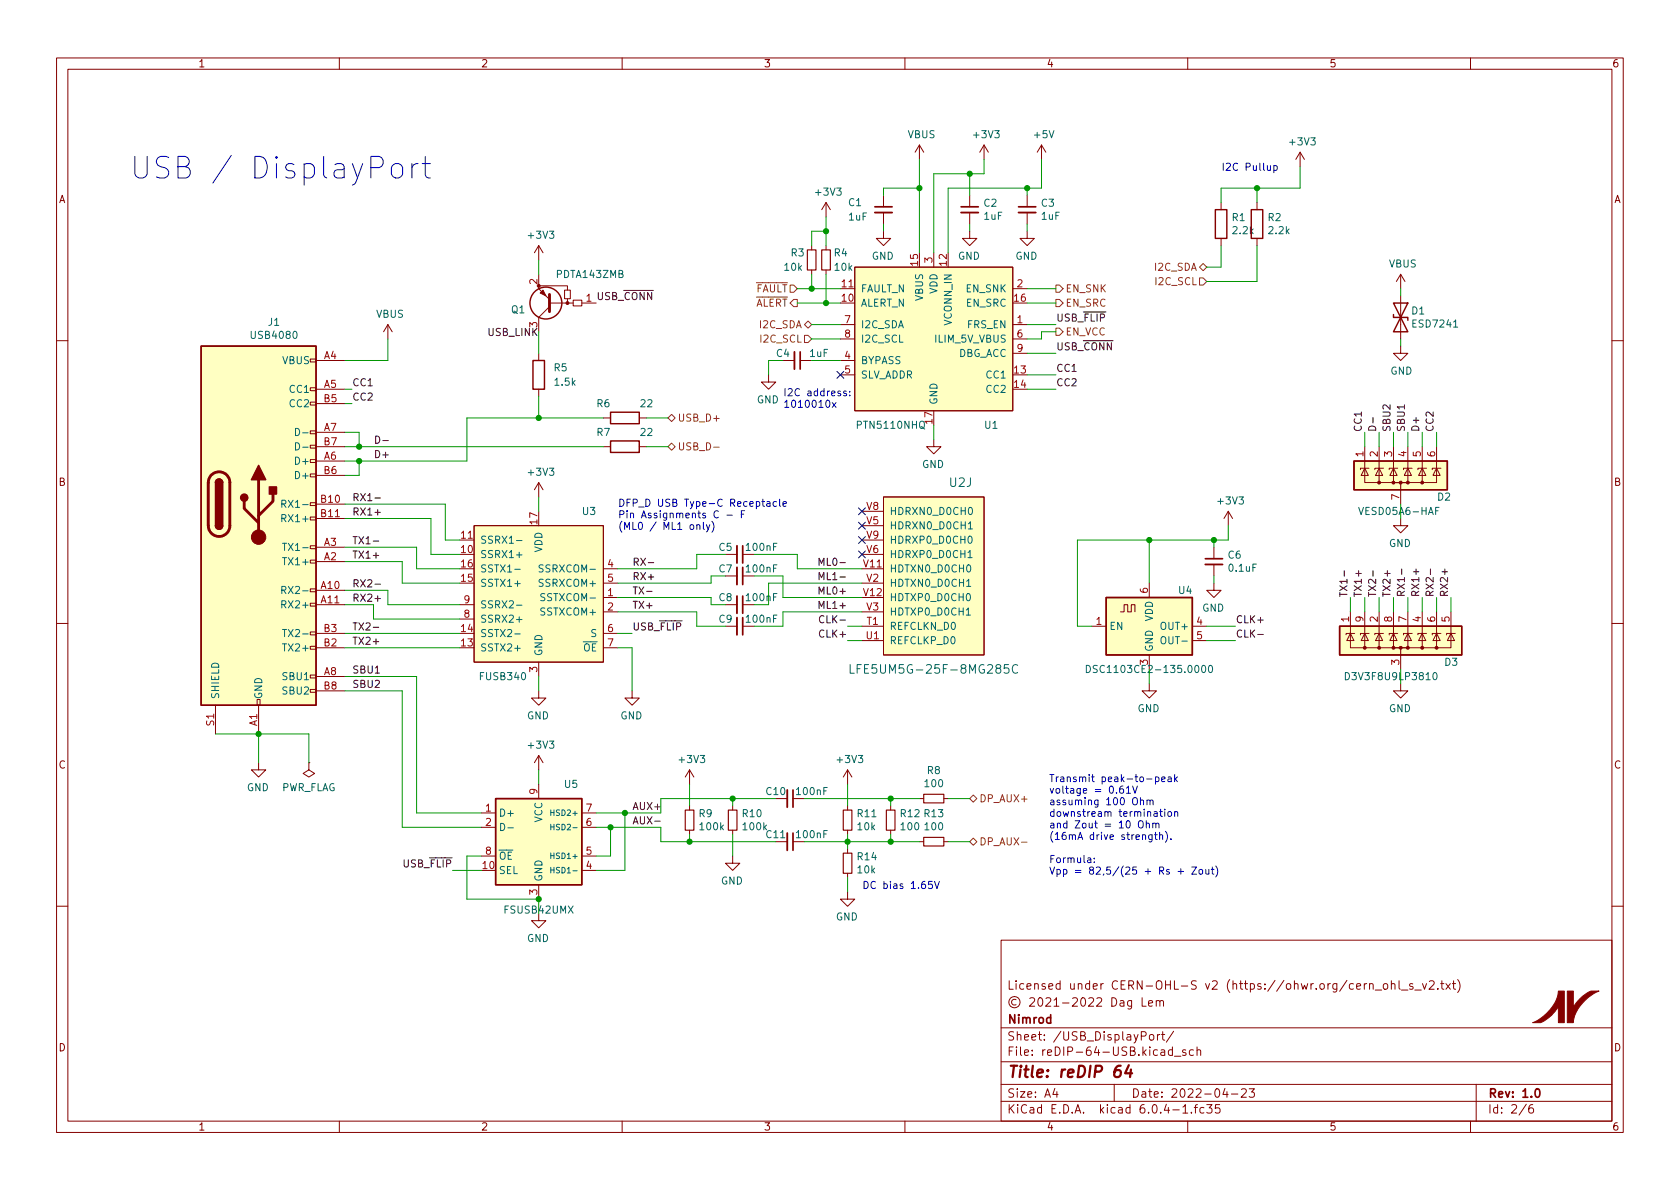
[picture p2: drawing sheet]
<svg xmlns="http://www.w3.org/2000/svg" width="297mm" height="210mm" viewBox="0 0 297 210" stroke-linecap="round" stroke-linejoin="round" font-family="sans-serif">
<g fill="none" stroke="#840000" stroke-width=".18">
<path d="M10 10.2h277v190.1h-277zM12 12.2h273v186.1h-273zM60 10.2v2M110 10.2v2M160 10.2v2M210 10.2v2M260 10.2v2M146 35.8v2.5M146 35.8l-.7 1.3M146 35.8l.8 1.3M156.2 34.5v2.1M156.2 37.6v2"/>
<path d="M162.6 25.6l-.8 1.3M162.6 25.6v2.6M162.6 25.6l.7 1.3M171.4 34.5v2.1M171.4 37.6v2M174 25.6l-.8 1.3M174 25.6v2.6M174 25.6l.8 1.3M181.6 34.5v2.1M181.6 37.6v2M184.1 25.6l-.7 1.3M184.1 25.6v2.6"/>
<path d="M184.1 25.6l.8 1.3M215.9 35.8v1.3M222.2 35.8v1.3M229.9 26.9l-.8 1.3M229.9 26.9v2.6M229.9 26.9l.7 1.3M68.6 57.4l-.8 1.3M68.6 57.4v2.5M68.6 57.4l.7 1.3M95.2 50.5h5.1v.8M95.2 48.5v2.5l2 2M95.2 43.4v2.6"/>
<path d="M95.2 43.4l-.7 1.3M95.2 43.4l.8 1.3M97.2 54.2l-2 1.9v2.6M97.3 53.6h4M99.8 51.3h1v1.5h-1zM100.3 52.8v.8M101.3 53.1h1.6v1h-1.6zM102.9 53.6h2.5M143.5 43.4v.8M143.5 47.7v.8M146 43.4v.8M146 47.7v.8"/>
<path d="M148.6 57.4h2.5M148.6 51h2.5M148.6 59.9h2.5M151.1 47.2h28v25.4h-28zM156.2 40.9v1.3h-1.3l1.3 1.2 1.3-1.2h-1.3M165.1 44.7v2.5M171.4 40.9v1.3h-1.2l1.2 1.2 1.3-1.2h-1.3M179.1 57.4h2.5M179.1 51h2.5M179.1 59.9h2.5M181.6 40.9v1.3h-1.3l1.3 1.2 1.3-1.2h-1.3M215.9 42.2v1.2"/>
<path d="M222.2 42.2v1.2M247.6 48.5l-.7 1.3M247.6 48.5v2.5M247.6 52.3v7.6M247.6 48.5l.8 1.3M10 60.2h2M54.9 78.7h1v.5h-1zM54.9 76.2h1v.5h-1zM54.9 71.1h1v.5h-1zM54.9 68.6h1v.5h-1zM54.9 63.5h1v.5h-1zM55.9 63.7h5.1"/>
<path d="M55.9 79h5.1M55.9 68.8h5.1M55.9 76.4h5.1M55.9 71.4h5.1M95.2 62.5v1.2M95.2 68.8v1.3M106.7 73.9h1.2M106.7 79h1.2M113 73.9h1.3M113 79h1.3M135.9 66.3v1.3h-1.3l1.3 1.2 1.3-1.2h-1.3M138.4 63.7h2.1"/>
<path d="M141.5 63.7h2M148.6 63.7h2.5M148.6 66.3h2.5M165.1 77.7v1.3h-1.3l1.3 1.3 1.3-1.3h-1.3M179.1 62.5h2.5M241.3 79v3.8M243.8 79v3.8M246.4 79v3.8M247.6 61.2v1.3h1.3l-1.3 1.2-1.2-1.2h1.2M248.9 79v3.8M251.5 79v3.8M254 79v3.8"/>
<path d="M285 60.2h2M54.9 99.1h1v.5h-1zM54.9 96.5h1v.5h-1zM54.9 91.4h1v.5h-1zM54.9 88.9h1v.5h-1zM54.9 83.8h1v.5h-1zM54.9 81.3h1v.5h-1zM55.9 99.3h5.1M55.9 96.8h5.1M55.9 81.5h5.1M55.9 89.1h5.1M55.9 91.7h5.1"/>
<path d="M55.9 84.1h5.1M81.3 95.5h2.5M83.8 93h22.9v24.1h-22.9zM95.2 85.3v2.6M95.2 85.3l-.7 1.3M95.2 85.3l.8 1.3M128.3 98h2M131.3 98h2M152.4 98h3.8M152.4 95.5h3.8M152.4 93h3.8M152.4 90.4h3.8"/>
<path d="M156.2 87.9h17.8v27.9h-17.8zM214.6 96.8v2M214.6 99.8v2M217.2 90.4l-.8 1.3M217.2 90.4v2.6M217.2 90.4l.7 1.3M241.3 82.8v2.5h2.5M241.3 82.8l.6 1.3h-1.2zM242.1 82.8h-1.6v.3M243.8 82.8v2.5h5.1v-2.5M243.8 82.8l.7 1.3h-1.3zM244.6 82.8h-1.5v.3"/>
<path d="M246.4 82.8v2.5h5.1v-2.5M246.4 82.8l.6 1.3h-1.3zM247.1 82.8h-1.5v.3M247.6 91.7v1.3h-1.2l1.2 1.2 1.3-1.2h-1.3M247.6 85.3v3.8M248.9 82.8l.7 1.3h-1.3zM249.7 82.8h-1.5v.3M251.5 82.8l.6 1.3h-1.3zM252.2 82.8h-1.5v.3M254 82.8v2.5h-2.5M254 82.8l.6 1.3h-1.2zM254.8 82.8h-1.6v.3"/>
<path d="M10 110.2h2M54.9 119.4h1v.5h-1zM54.9 114.3h1v.5h-1zM54.9 111.8h1v.5h-1zM54.9 106.7h1v.5h-1zM54.9 104.1h1v.5h-1zM55.9 112h5.1M55.9 114.5h5.1M55.9 106.9h5.1M55.9 104.4h5.1M55.9 119.6h5.1M81.3 109.5h2.5"/>
<path d="M81.3 106.9h2.5M95.2 117.1v2.5M106.7 105.7h2.5M106.7 108.2h2.5M106.7 100.6h2.5M106.7 103.1h2.5M106.7 112h2.5M106.7 114.5h2.5M128.3 106.9h2M128.3 110.7h2M128.3 101.8h2M131.3 106.9h2"/>
<path d="M131.3 110.7h2M131.3 101.8h2M152.4 105.7h3.8M152.4 108.2h3.8M152.4 100.6h3.8M152.4 103.1h3.8M152.4 110.7h3.8M152.4 113.3h3.8M193 110.7h2.6M198.1 108.2h.7v-1.3h.6v1.3h.6v-1.3h.7v1.3M203.2 103.1v2.6M203.2 115.8v2.6"/>
<path d="M210.8 110.7h2.6M210.8 113.3h2.6M214.6 103.1v1.3h-1.2l1.2 1.3 1.3-1.3h-1.3M238.8 112v2.5h2.5M238.8 112l.6 1.3h-1.3zM238.8 108.2v3.8M239.5 112h-1.5v.3M241.3 112v2.5h2.5M241.3 112l.6 1.3h-1.2zM241.3 108.2v3.8M242.1 112h-1.6v.3M243.8 112v2.5h5.1v-2.5"/>
<path d="M243.8 112l.7 1.3h-1.3zM243.8 108.2v3.8M244.6 112h-1.5v.3M246.4 112v2.5h5.1v-2.5M246.4 112l.6 1.3h-1.3zM246.4 108.2v3.8M247.1 112h-1.5v.3M247.6 114.5v3.9M248.9 112l.7 1.3h-1.3zM248.9 108.2v3.8M249.7 112h-1.5v.3M251.5 112l.6 1.3h-1.3z"/>
<path d="M251.5 108.2v3.8M252.2 112h-1.5v.3M254 112v2.5h-2.5M254 112l.6 1.3h-1.2zM254 108.2v3.8M254.8 112h-1.6v.3M256.5 112v2.5h-2.5M256.5 112l.7 1.3h-1.3zM256.5 108.2v3.8M257.3 112h-1.5v.3M285 110.2h2M38.1 124.7v5.1"/>
<path d="M45.5 123.7h.5v1h-.5zM45.7 134.9v1.2h-1.3l1.3 1.3 1.3-1.3h-1.3M45.7 124.7v5.1M54.6 134.9v1.2l1 .7-1 .6-1-.6 1-.7M54.6 134.9h.1M54.9 121.9h1v.5h-1zM55.9 122.2h5.1M95.2 122.2v1.2h-1.2l1.2 1.3 1.3-1.3h-1.3M95.2 133.6v2.5M95.2 138.7v2.5M95.2 133.6l-.7 1.3M95.2 133.6l.8 1.3"/>
<path d="M111.8 122.2v1.2h-1.3l1.3 1.3 1.2-1.3h-1.2M121.9 136.1v2.6M121.9 136.1l-.7 1.3M121.9 136.1l.8 1.3M149.9 136.1v2.6M149.9 136.1l-.8 1.3M149.9 136.1l.7 1.3M203.2 120.9v1.3h-1.3l1.3 1.2 1.3-1.2h-1.3M247.6 120.9v1.3h-1.2l1.2 1.2 1.3-1.2h-1.3M85.1 143.8h2.5M85.1 146.3h2.5M85.1 151.4h2.5"/>
<path d="M95.2 156.5v2.5M102.9 143.8h2.5M102.9 146.3h2.5M102.9 153.9h2.5M102.9 151.4h2.5M121.9 142.5v.8M121.9 146.8v.8M129.5 151.4v1.2h-1.2l1.2 1.3 1.3-1.3h-1.3M129.5 142.5v.8M129.5 146.8v.8M137.2 148.8h2M140.2 141.2h2"/>
<path d="M140.2 148.8h2M149.9 157.7v1.3h-1.3l1.3 1.3 1.2-1.3h-1.2M149.9 142.5v.8M149.9 146.8v.8M149.9 150.1v.8M149.9 154.4v.8M157.5 142.5v.8M157.5 146.8v.8M162.6 141.2h.7M162.6 148.8h.7M166.9 141.2h.7M166.9 148.8h.7"/>
<path d="M10 160.2h2M95.2 161.5v1.3h-1.2l1.2 1.3 1.3-1.3h-1.3M177 166.3h108v32h-108zM179.6 176.8a.52 .52 0 0 0-.8 .4 .52 .52 0 0 0 .8 .4M182.1 176.6l.5-.2 .3 .2v.3l-.9 1h.9M183.6 176.6l.3-.2a.81 .81 0 0 1 .5 .7 .81 .81 0 0 1-.3 .8h-.1a.81 .81 0 0 1-.4-1.3zM184.9 176.6l.6-.2 .2 .2 .1 .3-.9 1h.9M186.4 176.9l.4-.5v1.5M186.4 177.9h.8M187.9 177.4h1.1M189.6 176.6l.6-.2 .2 .2 .1 .3-.9 1h.9M191.2 176.6l.2-.2a.81 .81 0 0 1 .6 .7 .81 .81 0 0 1-.3 .8h-.1a.81 .81 0 0 1-.4-1.3z"/>
<path d="M192.5 176.6l.6-.2 .2 .2 .1 .3-1 1h1M193.9 176.6l.6-.2 .2 .2 .1 .3-.9 1h.9M196.6 176.4a.76 .76 0 0 1 .8 .8 .76 .76 0 0 1-.8 .7zM198.1 177h.5l.1 .9M198.7 177.3l-.5 .1a.29 .29 0 0 0-.2 .2 .29 .29 0 0 0 .2 .3h.5M200.1 176.9v1.2l-.3 .3h-.4M200.1 177l-.5-.1-.2 .3v.4l.1 .3h.6M201.9 176.4v1.5h.7M203.1 177.4l.7-.1-.1-.3-.4-.1-.2 .2v.8h.6M204.4 177.1l.2-.2 .4 .1 .1 .9M204.4 176.9v1M205.1 177.1l.2-.2 .3 .1 .1 .9"/>
<path d="M242.1 174.1l.3-.2 .3 .1 .1 .9M243.1 175.1h1.2M244.7 174l.4-.1 .3 .3v.4l-.3 .3h-.4l-.1-.3v-.4zM246 174.1l.2-.2 .4 .1v.9M246 173.4v1.5M247.4 173.4v1.3l.2 .2M247.8 175.1h1.1M249.8 174l-.4-.1-.2 .2 .1 .3 .5 .1v.4h-.6M250.1 175.1h1.2M251.5 173.9l.4 1 .3-1M252.7 173.6l.6-.2 .2 .2 .1 .3-1 1h1M254.2 174.8v.1"/>
<path d="M254.7 173.9h.6M254.9 173.4v1.3l.4 .2M255.7 173.9l.7 1M256.4 173.9l-.7 1M256.8 173.9h.6M257 173.4v1.3l.4 .2M257.7 173.2a1.72 1.72 0 0 1 0 2.3M285 160.2h2M60 198.3v2M110 198.3v2M160 198.3v2M177 194.8h108"/>
<path d="M177 191.8h108M177 187.8h108M177 181.8h108M186.5 192.5l-.4 1h1M186.9 193v1M197 191.8v3M203.3 183.1l.2-.2 .4 .2 .1 .5-.1 .3h-.4l-.2-.1zM204.6 182.9v1M205.1 182.9l-.3 .1-.2 .2M205.4 182.9h.5M205.6 182.4v1.3l.3 .2M207.3 185.7l-.4-.1-.3 .3v.4l.1 .3h.6"/>
<path d="M207.3 185.1v1.5M207.5 182.4l-1.3 1.9M207.6 186.8h1.2M209.1 195.8l.5-.5v1.5M209.1 196.8h.9M209.6 185.7l-.3-.1-.2 .2v.3l.5 .1v.4h-.5M210 198.3v2M210.6 196.7v.1M211 185.7l-.4-.1-.3 .3v.4l.1 .3h.6M211.1 195.8h.6M211.6 185.8l.3-.2 .3 .1 .1 .9M211.6 185.1v1.5"/>
<path d="M211.7 195.3l-.3 .2v1.3M212.9 195.9l-.5-.1-.3 .3v.4l.2 .3h.6M213.4 195.3h.9l-.5 .6 .4 .1v.7l-.2 .1h-.4l-.2-.1M215.6 195.3h-.7v.7l.2-.1 .5 .1 .1 .2-.1 .5-.2 .1-.5-.1M216.6 192.5l-.4 1h.9M216.9 193v1M217.7 193.5h1.2M219.5 192.7l.6-.2 .2 .2 .1 .3-1 1h1M220.9 192.5h.9l-.5 .6 .4 .1v.7l-.2 .1h-.4l-.2-.1M260 198.3v2M261 191.8v6.5M269.9 195.3l-1.3 1.9"/>
<path d="M271 195.3a.6 .6 0 0 0-.7 .7v.5l.1 .3h.5l.2-.1 .1-.5-.2-.2-.4-.1-.3 .3"/>
<circle cx="179.4" cy="177.2" r="1"/>
</g>
<path d="M154.7 36.6h3M169.9 36.6h3.1M180.1 36.6h3M141.5 62.2v3.1M131.3 96.5v3.1M213.1 98.8h3.1M131.3 100.3v3.1M131.3 105.4v3.1M131.3 109.2v3.1M140.2 139.7v3M140.2 147.3v3.1M271.6 192.6l.2-.1a.82 .82 0 0 1 .6 .7 .82 .82 0 0 1-.3 .8h-.2a.81 .81 0 0 1-.6-.6 .81 .81 0 0 1 .3-.8z" fill="none" stroke="#840000" stroke-width=".3"/>
<path d="M198.1 188.5a.91 .91 0 0 0-1 .8l-.1 .8 .1 .3a.66 .66 0 0 0 1-.3l.1-.5-.2-.3a.66 .66 0 0 0-1 .3M199.6 188.4l-.7 1.4h1.3M200 189.1l-.2 1.4" fill="none" stroke="#840000" stroke-width=".4"/>
<g fill="#ffffc2" stroke="#ffffc2" stroke-width=".18">
<path d="M87.6 141.2h15.3v15.3h-15.3z"/>
<path d="M151.1 47.2h28v25.4h-28z"/>
<path d="M236.9 110.7h21.5v5.1h-21.5z"/>
<path d="M239.4 81.5h16.5v5.1h-16.5z"/>
<path d="M83.8 93h22.9v24.1h-22.9z"/>
<path d="M195.6 105.7h15.2v10.1h-15.2z"/>
<path d="M156.2 87.9h17.8v27.9h-17.8z"/>
<path d="M35.6 61.2h20.3v63.5h-20.3z"/>
</g>
<g fill="none" stroke="#840000" stroke-width=".25">
<path d="M214.9 37.1h2v5.1h-2zM221.2 37.1h2.1v5.1h-2.1zM246.4 55.6v.5h2.5v.5M246.4 53.6l2.5 5.1h-2.5l2.5-5.1zM35.6 61.2h20.3v63.5h-20.3zM94.2 63.7h2.1v5.1h-2.1zM107.9 72.9h5.1v2h-5.1zM107.9 78h5.1v2h-5.1zM38.1 93a.64 .64 0 0 0 .6 .6 .64 .64 0 0 0 .7-.6M38.1 85.3a.64 .64 0 0 1 .6-.6 .64 .64 0 0 1 .7 .6M239.4 81.5h16.5v5.1h-16.5zM195.6 105.7h15.2v10.1h-15.2z"/>
<path d="M236.9 110.7h21.5v5.1h-21.5zM87.6 141.2h15.3v15.3h-15.3z"/>
<circle cx="96.5" cy="53.6" r="2.82"/>
</g>
<g fill="none" stroke="#006464" stroke-width=".18">
<path d="M52.2 75.8a.64 .64 0 0 1 .8 .6 .64 .64 0 0 1-.8 .6zM52.2 78.3a.64 .64 0 0 1 .8 .6 .64 .64 0 0 1-.8 .7zM53.5 76.5h1M53.5 79.1h1M49.8 89.1h.6l.2-.2-.1-.3-.7-.1v1.2M49.8 91.7l.6-.1 .2-.2-.1-.3-.7-.1v1.3M49.9 98.6h.8M49.9 96.1h.8M50.1 89.1l.5 .6M50.3 96.1v1.2M91.3 98.1h1M91.3 95.6h1"/>
<path d="M96 99.9h-.5l-.1 .1v.4l.5 .2 .1 .3-.2 .3-.5-.1M171.1 99.9h.1a.68 .68 0 0 1 .5 .6 .68 .68 0 0 1-.5 .7 .84 .84 0 0 1-.1-1.3zM171.2 97.7l.3-.4v1.3M171.2 98.6h.7M171.2 92.6l.4-.3v1.2M171.2 93.5h.7M171.3 89.8l.2-.1a.68 .68 0 0 1 .5 .7 .68 .68 0 0 1-.5 .6l-.2-.1-.1-.4zM171.3 94.9l.2-.1a.68 .68 0 0 1 .4 .6 .68 .68 0 0 1-.4 .7 .84 .84 0 0 1-.2-1.2zM254.4 89.7h-.6v1.3M49.8 104.4l.6-.1 .2-.2-.1-.3-.7-.1v1.3M49.8 106.9l.6-.1 .2-.1-.1-.3-.7-.2v1.3M49.9 113.9h.8"/>
<path d="M49.9 111.3h.8M50.1 104.4l.5 .6M50.3 111.3v1.3M91 112.1h1M91 100.7h1M91.3 109.6h1M91.3 107h1M96.3 105h-.4l-.2 .1v.3l.5 .3 .1 .3-.2 .2h-.5M150.3 117.5v1.5h.7M170.8 108.8h.8M170.9 103.7h.7M171 105.1l.2-.1a.68 .68 0 0 1 .4 .6 .68 .68 0 0 1-.4 .6l-.2-.1-.2-.4z"/>
<path d="M179.9 117.7a.61 .61 0 0 0-.7 0 .61 .61 0 0 0-.2 .7 .57 .57 0 0 0 .3 .6 .57 .57 0 0 0 .6-.1M192.1 117.7a.64 .64 0 0 1 .7 .6 .64 .64 0 0 1-.7 .6zM205.3 112.8l.3-.2a.43 .43 0 0 1 .5 .4v.4a.42 .42 0 0 1-.4 .5 .42 .42 0 0 1-.4-.5zM213.8 117.8l.2-.1a.68 .68 0 0 1 .4 .6 .68 .68 0 0 1-.4 .6l-.2-.1-.1-.4zM237.9 118.9a.64 .64 0 0 1 .7 .7 .64 .64 0 0 1-.7 .6zM253.5 119.1l.2-.2a.68 .68 0 0 1 .4 .7 .68 .68 0 0 1-.4 .6l-.2-.1-.1-.4zM88.5 145.6a.64 .64 0 0 1 .7 .6 .64 .64 0 0 1-.7 .7zM89.8 146.4h1M97.4 143.2v1M97.4 145.8v.9M97.4 150.8v1M97.4 153.4v1"/>
<path d="M97.4 153.8h.5M97.4 151.3h.5M97.4 146.2h.5M97.4 143.7h.5"/>
</g>
<path d="M142.7 44.2h1.6v3.5h-1.6zM145.3 44.2h1.5v3.5h-1.5zM121.2 143.3h1.5v3.5h-1.5zM128.8 143.3h1.5v3.5h-1.5zM149.1 143.3h1.5v3.5h-1.5zM149.1 150.9h1.5v3.5h-1.5zM156.7 143.3h1.5v3.5h-1.5zM163.3 140.5h3.6v1.5h-3.6zM163.3 148.1h3.6v1.5h-3.6z" fill="none" stroke="#840000" stroke-width=".2"/>
<path d="M154.7 37.6h3M169.9 37.6h3.1M180.1 37.6h3M140.5 62.2v3.1M130.3 96.5v3.1M213.1 99.8h3.1M130.3 100.3v3.1M130.3 105.4v3.1M130.3 109.2v3.1M139.2 139.7v3M139.2 147.3v3.1" fill="none" stroke="#840000" stroke-width=".33"/>
<g fill="#840000" stroke="#840000" stroke-width=".18">
<path d="M275.5 175.3h1.1v5.5h-1.1v-2.8a6.9 6.9 0 0 1-3.2 2.8h-1.3a7.7 7.7 0 0 0 4.5-5.1z"/>
<path d="M277.1 175.3h1.1v2.8a6.7 6.7 0 0 1 3.2-2.8h1.3a7.9 7.9 0 0 0-4.5 5.1v.4h-1.1z"/>
<path d="M95.5 51.8l.5-.5 .5 1z"/>
<circle cx="241.3" cy="114.5" r=".25"/>
<circle cx="246.4" cy="114.5" r=".25"/>
<circle cx="243.8" cy="114.5" r=".25"/>
<circle cx="247.6" cy="114.5" r=".25"/>
<circle cx="248.9" cy="114.5" r=".25"/>
<circle cx="251.5" cy="114.5" r=".25"/>
<circle cx="254" cy="114.5" r=".25"/>
<circle cx="243.8" cy="85.3" r=".25"/>
<circle cx="246.4" cy="85.3" r=".25"/>
<circle cx="247.6" cy="85.3" r=".25"/>
<circle cx="248.9" cy="85.3" r=".25"/>
<circle cx="251.5" cy="85.3" r=".25"/>
<circle cx="100.3" cy="53.6" r=".25"/>
<circle cx="45.7" cy="95" r="1.27"/>
</g>
<path d="M97.2 52.1v3M37.4 84a1.91 1.91 0 0 1 2.1-.4 1.91 1.91 0 0 1 1.1 1.7v7.7a1.91 1.91 0 0 1-1.9 1.9 1.91 1.91 0 0 1-1.9-1.9v-7.8l.2-.7zM43.2 88.6v1.3l2.5 2.6M45.7 84.8v10.2M48.3 87.4v1.2l-2.6 2.6" fill="none" stroke="#840000" stroke-width=".51"/>
<g fill="#840000" stroke="#840000" stroke-width=".25">
<path d="M38.1 93h1.3a.64 .64 0 0 1-.7 .6 .64 .64 0 0 1-.6-.6z"/>
<path d="M38.1 85.3h1.3v7.7h-1.3z"/>
<path d="M38.3 84.9a.64 .64 0 0 1 .7-.1 .64 .64 0 0 1 .4 .5h-1.3z"/>
<path d="M45.7 82.3l1.3 2.5h-2.6z"/>
<path d="M47.6 86.1h1.3v1.3h-1.3z"/>
<circle cx="43.2" cy="88" r=".63"/>
</g>
<g fill="none" stroke="#725600" stroke-width=".18">
<path d="M139.7 50.4h.6l.7 .6-.7 .7h-.6zM140.3 53h.7v1.2h-.7l-.6-.6zM142.2 57.4l.7-.6 .6 .6-.6 .6zM142.2 59.3h.7l.6 .6-.6 .7h-.7zM186.7 58h.6l.7 .7-.7 .6h-.6zM186.7 50.4h.6l.7 .6-.7 .7h-.6zM186.7 53h.6l.7 .6-.7 .6h-.6zM212.1 47.2l.6-.6 .7 .6-.7 .7zM212.1 49.1h.6l.7 .7-.7 .6h-.6zM118.1 73.9l.6-.6 .7 .6-.7 .6zM118.1 79l.6-.6 .7 .6-.7 .6zM126.2 79.1h1"/>
<path d="M171.4 148.8l.7-.6 .6 .6-.6 .7zM171.4 141.2l.7-.6 .6 .6-.6 .7zM180.6 148.9h1"/>
</g>
<g fill="none" stroke="#0f0f0f" stroke-width=".18">
<path d="M66.4 77.1a.64 .64 0 0 1 .8 .7 .64 .64 0 0 1-.8 .6zM67.7 77.9h1M242.2 75.5a.66 .66 0 0 1 .7-.1 .66 .66 0 0 1 .3 .7h-1.2zM242.8 73.8v1M66 95.7h1M66.3 88.1h1M66.3 90.6h1M114.6 99.5h1M144.8 100v-1.3l.4 .9 .5-.9v1.3M66 110.9h1M66.3 105.8h1M66.3 103.3h1"/>
<path d="M114.3 104.6h1M144.8 102.5v-1.3l.4 1 .5-1v1.3M145.7 109a.6 .6 0 0 0-.9 .4 .6 .6 0 0 0 .6 .7l.3-.1M222.4 112.2h1M237.7 100.9v1M242.8 100.9v1M247.8 100.6v1M250.4 100.6v1M252.9 100.6v1M255.5 100.6v1M115.8 145.2h.9"/>
</g>
<g fill="none" stroke="#0000c2" stroke-width=".18">
<path d="M65.6 29.7h1.4a1.03 1.03 0 0 0 .8-1 1.03 1.03 0 0 0-.8-1h-1.4v3.8M69.4 29.3a1.03 1.03 0 0 1 1-.4 1.03 1.03 0 0 1 .8 .8v1a1.03 1.03 0 0 1-1 .8 1.03 1.03 0 0 1-1-.8v-1zM72.8 28.9v2.6M73.9 28.9a.97 .97 0 0 0-1.1 .8M74.6 28.9h1.5M75.2 27.7v3.2l.2 .4 .7 .2M224.1 29.3v.8h.3l.2-.1M224.6 29.3v.8M225.2 29.3h.4l.2 .2-.1 .6h-.5M225.2 29.3v1.3M147.2 71.2l.6 .8M147.8 71.2l-.6 .8"/>
<path d="M149.6 69.2l-.3-.1-.1 .2v.2l.4 .1v.3h-.4M150.2 69.9v.1M150.2 69.2v.1M123.2 92.9l.2-.1h.3l.1 .8M123.2 92.8v.8M124.4 92.4v1l.1 .2M124.9 92.8l.3 .8M125.5 92.8l-.4 1.1-.2 .2M125.9 92.2a1.46 1.46 0 0 1 0 1.9M128.5 91.1h1M131.1 90.9h.4M131.7 90.3h-.6v1.3"/>
<path d="M135.6 88.8h.5v.7M136.1 89l-.4 .1-.2 .1 .2 .3h.4M137.3 88.8l-.4-.1-.2 .2 .1 .6h.5M137.8 88.3v1.1l.2 .1M138.4 89.1l.7-.1-.1-.2-.4-.1-.2 .2 .1 .6h.5M198.6 139l-.4 .1a.85 .85 0 0 0 0 1.2l.4-.1 .1-.5-.3-.2h-.2l-.2 .2M199.2 139.4l.3-.4v1.3M200.3 139l.4 1.3 .4-1.3M204.3 137.4h.4l.2 .2-.1 .6h-.5M204.3 137.4v1.3M205.4 137.8l.6-.1-.1-.3h-.3l-.2 .2 .1 .6h.4M206.5 137.4h.5l.1 .8"/>
<path d="M207.1 137.7h-.4l-.2 .2 .2 .3h.4M207.7 137v1.2M207.8 137.7l.4 .5M208.2 137.4l-.5 .5M164.8 155.9h-.6l-.1 .6 .2-.2 .5 .1 .1 .2-.1 .4-.2 .1-.5-.1M165.2 155.9l.5 1.2 .4-1.2M192.3 151.8h.5l.1 .7M192.9 152l-.4 .1-.2 .1 .2 .3h.4M193.5 152.4v.1M193.5 151.8v.1M199.2 140.3h.7M201.3 145.3l.3-.2a.43 .43 0 0 1 .5 .5v.4a.42 .42 0 0 1-.4 .4 .42 .42 0 0 1-.4-.4z"/>
<path d="M201.6 141.6l.2-.1h.3l.1 .8M201.6 141v1.3M202.7 145.7l.2-.1h.3v.8M202.7 145.1v1.3M202.8 141.6l.2-.1h.3v.8M202.8 141.5v.8M203.3 141.7l.2-.2h.3l.1 .8M203.7 147.6v1l-.2 .3-.3-.1M203.7 147.7l-.4-.1-.2 .2 .1 .6h.5M203.8 145.7l.2-.1h.3l.1 .8M203.8 145.6v.8M204.1 147.6h.5"/>
<path d="M204.3 147.2v1.1l.3 .2M204.4 145.7l.1-.1h.3l.1 .8M205 147.7l.2-.1 .3 .1 .1 .8M205 143.5h.5M205 147.2v1.3M205.2 143.1v1.1l.3 .2M205.9 143.1v.1M205.9 143.5v.9M206.1 147a1.46 1.46 0 0 1 0 1.9M206.6 143.6l.3-.1 .2 .3v.3l-.2 .3-.3-.1-.1-.2zM207 148.3v.2M207.7 143.6l.2-.1 .3 .1v.8"/>
<path d="M207.7 143.5v.9M208.3 154.1h1M208.8 153.6v1M210.7 153.3h.9l-.9 1.3h.9M212.1 153.8l.3-.1 .3 .3v.3l-.3 .3-.3-.1-.1-.2zM213.2 153.7l.1 .8 .3 .1 .1-.1M213.7 153.7v.9M214.2 153.7h.4M214.3 153.3v1.1l.3 .2M214.9 153.1a1.46 1.46 0 0 1 0 2"/>
</g>
<g fill="none" stroke="#009600" stroke-width=".18">
<path d="M146 38.3v5.1M156.2 39.6v1.3M162.6 33.3h-6.4v1.2M162.6 28.2v16.5M171.4 30.7v3.8M171.4 39.6v1.3M174 28.2v2.5h-8.9v14M181.6 33.3v1.2M181.6 39.6v1.3M184.1 28.2v5.1h-16.5v11.4M222.2 33.3v2.5M229.9 29.5v3.8h-14v2.5"/>
<path d="M68.6 59.9v3.8h-7.6M95.2 46v2.5M95.2 58.7v3.8M141 53.6h7.6M141 51h7.6M143.5 57.4h5.1M143.5 59.9h5.1M143.5 48.5v2.5M146 48.5v5.1M146 40.9h-2.5v2.5M181.6 57.4h5.1M181.6 53.6h5.1"/>
<path d="M181.6 51h5.1M186.7 58.7h-2.6v1.2h-2.5M215.9 43.4v3.8h-2.5M222.2 43.4v6.4h-8.8M247.6 51v1.3M247.6 59.9v1.3M61 79h45.7M61 76.4h2.5v2.6M61 68.8h1.2M61 71.4h1.2M95.2 70.1v3.8M106.7 73.9h-24.2v7.6h-21.5"/>
<path d="M114.3 79h3.8M114.3 73.9h3.8M138.4 63.7h-2.5v2.6M143.5 63.7h5.1M165.1 75.2v2.5M181.6 68.8h5.1M181.6 66.3h5.1M181.6 62.5h5.1M241.3 76.4v2.6M243.8 76.4v2.6M246.4 76.4v2.6M248.9 76.4v2.6"/>
<path d="M251.5 76.4v2.6M254 76.4v2.6M61 89.1h17.7v6.4h2.6M61 96.8h12.7v3.8h7.6M61 99.3h10.1v3.8h10.2M61 91.7h15.2v6.3h5.1M63.5 81.5v2.6h-2.5M95.2 87.9v2.5M128.3 98h-5.1v2.6h-14M133.3 98h7.7v2.6h11.4M203.2 95.5v7.6M214.6 95.5v1.3"/>
<path d="M217.2 93v2.5h-26.7v15.2h2.5M61 104.4h7.6v2.5h12.7M61 106.9h5v2.6h15.3M61 119.6h12.7v24.2h11.4M61 114.5h20.3M61 112h20.3M95.2 119.6v2.6M109.2 105.7h16.5v1.2h2.6M109.2 114.5h2.6v7.7M109.2 112h2.6M109.2 108.2h14v2.5h5.1M128.3 101.8h-2.6v1.3h-16.5"/>
<path d="M133.3 101.8h5.1v3.9h14M149.9 113.3h2.5M149.9 110.7h2.5M152.4 103.1h-16.5v3.8M152.4 108.2h-14v2.5h-5.1M203.2 118.4v2.5M213.4 113.3h5M213.4 110.7h5M214.6 101.8v1.3M238.8 105.7v2.5M241.3 105.7v2.5M243.8 105.7v2.5"/>
<path d="M246.4 105.7v2.5M247.6 118.4v2.5M248.9 105.7v2.5M251.5 105.7v2.5M254 105.7v2.5M256.5 105.7v2.5M38.1 129.8h16.5v5.1M45.7 129.8v5.1M61 122.2h10.1v24.1h14M95.2 136.1v2.6M121.9 138.7v3.8M149.9 138.7v3.8"/>
<path d="M80 153.9h5.1M85.1 151.4h-2.6v7.6h12.7v2.5M105.4 146.3h11.4v2.5h20.4M107.9 146.3v5.1h-2.5M110.5 143.8v10.1h-5.1M121.9 147.6v1.2M129.5 141.2v1.3M129.5 147.6v3.8M137.2 141.2h-20.4v2.6h-11.4M142.2 148.8h20.4M142.2 141.2h20.4M149.9 147.6v2.5"/>
<path d="M149.9 155.2v2.5M157.5 141.2v1.3M157.5 147.6v1.2M167.6 148.8h3.8M167.6 141.2h3.8"/>
</g>
<path d="M148 65.7l1.2 1.2M149.2 65.7l-1.2 1.2M151.8 94.9l1.2 1.2M151.8 92.3l1.2 1.3M151.8 97.4l1.2 1.2M151.8 89.8l1.2 1.2M153 94.9l-1.2 1.2M153 92.3l-1.2 1.3M153 97.4l-1.2 1.2M153 89.8l-1.2 1.2" fill="none" stroke="#000084" stroke-width=".18"/>
<g fill="#009600" stroke="#009600" stroke-width=".18">
<circle cx="214.6" cy="95.5" r=".46"/>
<circle cx="203.2" cy="95.5" r=".46"/>
<circle cx="157.5" cy="148.8" r=".46"/>
<circle cx="157.5" cy="141.2" r=".46"/>
<circle cx="149.9" cy="148.8" r=".46"/>
<circle cx="129.5" cy="141.2" r=".46"/>
<circle cx="121.9" cy="148.8" r=".46"/>
<circle cx="181.6" cy="33.3" r=".46"/>
<circle cx="146" cy="53.6" r=".46"/>
<circle cx="146" cy="40.9" r=".46"/>
<circle cx="171.4" cy="30.7" r=".46"/>
<circle cx="143.5" cy="51" r=".46"/>
<circle cx="162.6" cy="33.3" r=".46"/>
<circle cx="222.2" cy="33.3" r=".46"/>
<circle cx="95.2" cy="159" r=".46"/>
<circle cx="107.9" cy="146.3" r=".46"/>
<circle cx="110.5" cy="143.8" r=".46"/>
<circle cx="45.7" cy="129.8" r=".46"/>
<circle cx="63.5" cy="81.5" r=".46"/>
<circle cx="63.5" cy="79" r=".46"/>
<circle cx="95.2" cy="73.9" r=".46"/>
</g>
<text font-size="5.3" fill="#0000c2" x="22.9" y="31.6">USB / DisplayPort</text>
<text font-size="2.8" fill="#840000" x="178" y="190.6">Title: reDIP 64</text>
<g font-size="2.1" fill="#006464">
<text x="167.9" y="86.1">U2J</text>
<text x="152.1" y="119.1">LFE5UM5G-25F-8MG285C</text>
</g>
<g font-size="2.1" fill="#840000">
<text x="178" y="175">Licensed under CERN-OHL-S v2 (https://ohwr.org/cern_ohl_s_v2.txt)</text>
<text x="178" y="184">Sheet: /USB_DisplayPort/</text>
<text x="178" y="181">Nimrod</text>
<text x="178" y="186.7">File: reDIP-64-USB.kicad_sch</text>
<text x="178" y="196.9">KiCad E.D.A. kicad 6.0.4-1.fc35</text>
<text x="178" y="194.1">Size: A4</text>
<text x="200" y="194.1">Date: 2022-04-23</text>
<text x="263" y="194.1">Rev: 1.0</text>
<text x="263" y="196.9">Id: 2/6</text>
</g>
<g font-size="1.8" fill="#840000">
<text x="35" y="11.9">1</text>
<text x="85" y="11.9">2</text>
<text x="135" y="11.9">3</text>
<text x="185" y="11.9">4</text>
<text x="235" y="11.9">5</text>
<text x="285" y="11.9">6</text>
<text x="10.3" y="35.9">A</text>
<text x="285.3" y="35.9">A</text>
<text x="10.3" y="85.9">B</text>
<text x="285.3" y="85.9">B</text>
<text x="10.3" y="135.9">C</text>
<text x="285.3" y="135.9">C</text>
<text x="10.3" y="185.9">D</text>
<text x="285.3" y="185.9">D</text>
<text x="35" y="199.9">1</text>
<text x="85" y="199.9">2</text>
<text x="135" y="199.9">3</text>
<text x="185" y="199.9">4</text>
<text x="235" y="199.9">5</text>
<text x="285" y="199.9">6</text>
</g>
<g font-size="1.8" fill="#006464">
<text x="160.5" y="24.4">VBUS</text>
<text x="172.3" y="24.4">+3V3</text>
<text x="182.9" y="24.4">+5V</text>
<text x="228.2" y="25.7">+3V3</text>
<text x="144.3" y="34.6">+3V3</text>
<text x="150" y="36.4">C1</text>
<text x="150.1" y="39">1uF</text>
<text x="174" y="36.5">C2</text>
<text x="174" y="38.9">1uF</text>
<text x="184.1" y="36.5">C3</text>
<text x="184.2" y="38.9">1uF</text>
<text x="217.9" y="39.1">R1</text>
<text x="218.1" y="41.4">2.2k</text>
<text x="224.2" y="39.1">R2</text>
<text x="224.4" y="41.4">2.2k</text>
<text x="93.5" y="42.2">+3V3</text>
<text x="138.8" y="47.9">10k</text>
<text x="139.9" y="45.3">R3</text>
<text x="147.5" y="45.3">R4</text>
<text x="147.6" y="47.9">10k</text>
<text x="154.1" y="45.9">GND</text>
<text x="169.4" y="45.9">GND</text>
<text x="179.5" y="45.9">GND</text>
<text x="245.6" y="47.3">VBUS</text>
<text x="98.5" y="49.1">PDTA143ZMB</text>
<text x="152.1" y="51.7">FAULT_N</text>
<text x="163.2" y="53.2" transform="rotate(-90 163.2 53.2)">VBUS</text>
<text x="165.7" y="52" transform="rotate(-90 165.7 52)">VDD</text>
<text x="170.9" y="51.7">EN_SNK</text>
<text x="44.6" y="59.9">USB4080</text>
<text x="47.5" y="57.6">J1</text>
<text x="66.5" y="56.2">VBUS</text>
<text x="90.4" y="55.4">Q1</text>
<text x="152.1" y="54.2">ALERT_N</text>
<text x="152.1" y="58">I2C_SDA</text>
<text x="168.3" y="57.4" transform="rotate(-90 168.3 57.4)">VCONN_IN</text>
<text x="170.9" y="54.2">EN_SRC</text>
<text x="171.1" y="58">FRS_EN</text>
<text x="249.6" y="55.6">D1</text>
<text x="250" y="57.9">ESD7241</text>
<text x="50" y="64.4">VBUS</text>
<text x="98" y="65.7">R5</text>
<text x="137.3" y="63.1">C4</text>
<text x="143.2" y="63.1">1uF</text>
<text x="152.1" y="64.4">BYPASS</text>
<text x="152.1" y="60.6">I2C_SCL</text>
<text x="165.5" y="60.6">ILIM_5V_VBUS</text>
<text x="169.3" y="63.1">DBG_ACC</text>
<text x="51.3" y="69.5">CC1</text>
<text x="98.2" y="68.2">1.5k</text>
<text x="133.8" y="71.3">GND</text>
<text x="152.1" y="66.9">SLV_ADDR</text>
<text x="165.7" y="71.6" transform="rotate(-90 165.7 71.6)">GND</text>
<text x="174.5" y="66.9">CC1</text>
<text x="174.5" y="69.5">CC2</text>
<text x="245.8" y="66.2">GND</text>
<text x="51.3" y="72">CC2</text>
<text x="105.5" y="72">R6</text>
<text x="105.5" y="77.1">R7</text>
<text x="113.3" y="72">22</text>
<text x="113.3" y="77.1">22</text>
<text x="151.8" y="75.8">PTN5110NHQ</text>
<text x="174.1" y="75.8">U1</text>
<text x="52.6" y="82.2">D+</text>
<text x="163" y="82.7">GND</text>
<text x="50.8" y="89.8">RX1-</text>
<text x="52.6" y="84.7">D+</text>
<text x="93.5" y="84.1">+3V3</text>
<text x="215.5" y="89.2">+3V3</text>
<text x="254.2" y="88.5">D2</text>
<text x="50.4" y="92.3">RX1+</text>
<text x="103" y="91.1">U3</text>
<text x="157.2" y="93.6">HDRXN0_D0CH1</text>
<text x="157.2" y="91.1">HDRXN0_D0CH0</text>
<text x="50.6" y="99.9">TX1+</text>
<text x="51" y="97.4">TX1-</text>
<text x="84.8" y="98.7">SSRX1+</text>
<text x="84.8" y="96.1">SSRX1-</text>
<text x="84.8" y="101.2">SSTX1-</text>
<text x="95.9" y="97.7" transform="rotate(-90 95.9 97.7)">VDD</text>
<text x="96.1" y="101.2">SSRXCOM-</text>
<text x="127.1" y="97.4">C5</text>
<text x="127.1" y="101.2">C7</text>
<text x="132.1" y="97.4">100nF</text>
<text x="132.1" y="101.2">100nF</text>
<text x="157.2" y="101.2">HDTXN0_D0CH0</text>
<text x="157.2" y="98.7">HDRXP0_D0CH1</text>
<text x="157.2" y="96.1">HDRXP0_D0CH0</text>
<text x="217.2" y="98.8">C6</text>
<text x="217.4" y="101.1">0.1uF</text>
<text x="245.6" y="96.7">GND</text>
<text x="50.4" y="107.6">RX2+</text>
<text x="50.8" y="105">RX2-</text>
<text x="84.8" y="103.8">SSTX1+</text>
<text x="84.8" y="107.6">SSRX2-</text>
<text x="95.7" y="103.8">SSRXCOM+</text>
<text x="96.3" y="106.3">SSTXCOM-</text>
<text x="127.1" y="106.3">C8</text>
<text x="157.2" y="106.3">HDTXP0_D0CH0</text>
<text x="157.2" y="103.8">HDTXN0_D0CH1</text>
<text x="208.4" y="105">U4</text>
<text x="51" y="112.6">TX2-</text>
<text x="84.8" y="112.6">SSTX2-</text>
<text x="84.8" y="110.1">SSRX2+</text>
<text x="95.9" y="108.8">SSTXCOM+</text>
<text x="104.5" y="112.6">S</text>
<text x="127.1" y="110.1">C9</text>
<text x="132.1" y="110.1">100nF</text>
<text x="157.2" y="111.4">REFCLKN_D0</text>
<text x="157.2" y="113.9">REFCLKP_D0</text>
<text x="157.2" y="108.8">HDTXP0_D0CH1</text>
<text x="196.1" y="111.4">EN</text>
<text x="203.8" y="109.9" transform="rotate(-90 203.8 109.9)">VDD</text>
<text x="205.5" y="111.4">OUT+</text>
<text x="206" y="113.9">OUT-</text>
<text x="212.5" y="108.1">GND</text>
<text x="50.6" y="115.2">TX2+</text>
<text x="84.8" y="115.2">SSTX2+</text>
<text x="95.9" y="116.1" transform="rotate(-90 95.9 116.1)">GND</text>
<text x="101.7" y="115.2">~{OE}</text>
<text x="193.7" y="119">DSC1103CE2-135.0000</text>
<text x="203.8" y="115.3" transform="rotate(-90 203.8 115.3)">GND</text>
<text x="255.5" y="117.7">D3</text>
<text x="38.7" y="123.7" transform="rotate(-90 38.7 123.7)">SHIELD</text>
<text x="46.4" y="123.7" transform="rotate(-90 46.4 123.7)">GND</text>
<text x="50.1" y="120.3">SBU1</text>
<text x="50.1" y="122.8">SBU2</text>
<text x="85" y="120.3">FUSB340</text>
<text x="201.1" y="125.9">GND</text>
<text x="238.5" y="120.3">D3V3F8U9LP3810</text>
<text x="245.6" y="125.9">GND</text>
<text x="93.2" y="127.2">GND</text>
<text x="109.7" y="127.2">GND</text>
<text x="93.5" y="132.4">+3V3</text>
<text x="120.2" y="134.9">+3V3</text>
<text x="148.2" y="134.9">+3V3</text>
<text x="164" y="136.9">R8</text>
<text x="43.6" y="139.9">GND</text>
<text x="49.6" y="139.9">PWR_FLAG</text>
<text x="99.8" y="139.3">U5</text>
<text x="135.5" y="140.6">C10</text>
<text x="141" y="140.6">100nF</text>
<text x="163.6" y="139.2">100</text>
<text x="88.1" y="144.4">D+</text>
<text x="95.9" y="145.5" transform="rotate(-90 95.9 145.5)">VCC</text>
<text x="123.6" y="144.5">R9</text>
<text x="123.9" y="146.8">100k</text>
<text x="131.3" y="144.5">R10</text>
<text x="131.5" y="146.8">100k</text>
<text x="135.5" y="148.2">C11</text>
<text x="141" y="148.2">100nF</text>
<text x="151.7" y="144.5">R11</text>
<text x="151.7" y="146.8">10k</text>
<text x="159.3" y="144.5">R12 R13</text>
<text x="159.4" y="146.8">100</text>
<text x="163.6" y="146.8">100</text>
<text x="88.1" y="154.6">SEL</text>
<text x="88.1" y="152">~{OE}</text>
<text x="95.9" y="156" transform="rotate(-90 95.9 156)">GND</text>
<text x="151.7" y="152.1">R14</text>
<text x="151.7" y="154.4">10k</text>
<text x="89.3" y="161.5">FSUSB42UMX</text>
<text x="127.4" y="156.4">GND</text>
<text x="93.2" y="166.6">GND</text>
<text x="147.8" y="162.8">GND</text>
</g>
<g font-size="1.8" fill="#0000c2">
<text x="215.9" y="30.2">I2C Pullup</text>
<text x="138.4" y="70.1">I2C address:</text>
<text x="138.4" y="72.1">1010010x</text>
<text x="109.2" y="89.6">DFP_D USB Type-C Receptacle</text>
<text x="109.2" y="91.6">Pin Assignments C - F</text>
<text x="109.2" y="93.7">(ML0 / ML1 only)</text>
<text x="185.4" y="138.3">Transmit peak-to-peak</text>
<text x="185.4" y="140.3">voltage = 0.61V</text>
<text x="185.4" y="142.4">assuming 100 Ohm</text>
<text x="185.4" y="144.4">downstream termination</text>
<text x="185.4" y="146.5">and Zout = 10 Ohm</text>
<text x="185.4" y="148.5">(16mA drive strength).</text>
<text x="185.4" y="152.6">Formula:</text>
<text x="185.4" y="154.6">Vpp = 82,5/(25 + Rs + Zout)</text>
<text x="152.4" y="157.2">DC bias 1.65V</text>
</g>
<g font-size="1.8" fill="#a90000">
<text x="162.3" y="47" transform="rotate(-90 162.3 47)">15</text>
<text x="164.8" y="46.5" transform="rotate(-90 164.8 46.5)">3</text>
<text x="167.4" y="47" transform="rotate(-90 167.4 47)">12</text>
<text x="95" y="50.3" transform="rotate(-90 95 50.3)">2</text>
<text x="148.9" y="53.3">10</text>
<text x="148.9" y="50.8">11</text>
<text x="179.4" y="53.3">16</text>
<text x="179.8" y="50.8">2</text>
<text x="95" y="57.9" transform="rotate(-90 95 57.9)">3</text>
<text x="149.4" y="57.1">7</text>
<text x="149.4" y="59.7">8</text>
<text x="179.8" y="57.1">1</text>
<text x="179.8" y="59.7">6</text>
<text x="57.3" y="63.5">A4</text>
<text x="149.4" y="63.5">4</text>
<text x="179.8" y="62.2">9</text>
<text x="57.3" y="68.6">A5</text>
<text x="57.3" y="71.1">B5</text>
<text x="149.4" y="66">5</text>
<text x="179.4" y="66">13</text>
<text x="179.4" y="68.6">14</text>
<text x="57.3" y="76.2">A7</text>
<text x="164.8" y="74.9" transform="rotate(-90 164.8 74.9)">17</text>
<text x="57.3" y="81.3">A6</text>
<text x="57.3" y="83.8">B6</text>
<text x="57.3" y="78.7">B7</text>
<text x="241" y="80.8" transform="rotate(-90 241 80.8)">1</text>
<text x="243.6" y="80.8" transform="rotate(-90 243.6 80.8)">2</text>
<text x="246.1" y="80.8" transform="rotate(-90 246.1 80.8)">3</text>
<text x="248.7" y="80.8" transform="rotate(-90 248.7 80.8)">4</text>
<text x="251.2" y="80.8" transform="rotate(-90 251.2 80.8)">5</text>
<text x="253.7" y="80.8" transform="rotate(-90 253.7 80.8)">6</text>
<text x="56.8" y="88.9">B10</text>
<text x="247.4" y="88.4" transform="rotate(-90 247.4 88.4)">7</text>
<text x="56.8" y="91.4">B11</text>
<text x="81.6" y="95.2">11</text>
<text x="95" y="92.7" transform="rotate(-90 95 92.7)">17</text>
<text x="153.2" y="92.7">V5</text>
<text x="153.2" y="90.2">V8</text>
<text x="153.2" y="95.2">V9</text>
<text x="57.3" y="99.1">A2</text>
<text x="57.3" y="96.5">A3</text>
<text x="81.6" y="97.8">10</text>
<text x="81.6" y="100.3">16</text>
<text x="107.5" y="100.3">4</text>
<text x="152.7" y="100.3">V11</text>
<text x="153.2" y="97.8">V6</text>
<text x="56.8" y="104.1">A10</text>
<text x="56.8" y="106.7">A11</text>
<text x="81.6" y="102.9">15</text>
<text x="82.1" y="106.7">9</text>
<text x="107.5" y="105.4">1</text>
<text x="107.5" y="107.9">2</text>
<text x="107.5" y="102.9">5</text>
<text x="152.7" y="105.4">V12</text>
<text x="153.2" y="102.9">V2</text>
<text x="153.2" y="107.9">V3</text>
<text x="202.9" y="104.9" transform="rotate(-90 202.9 104.9)">6</text>
<text x="57.3" y="111.8">B3</text>
<text x="81.6" y="111.8">14</text>
<text x="82.1" y="109.2">8</text>
<text x="107.5" y="111.8">6</text>
<text x="153.2" y="113">U1</text>
<text x="153.3" y="110.5">T1</text>
<text x="193.8" y="110.5">1</text>
<text x="211.6" y="110.5">4</text>
<text x="211.6" y="113">5</text>
<text x="238.5" y="110" transform="rotate(-90 238.5 110)">1</text>
<text x="241" y="110" transform="rotate(-90 241 110)">9</text>
<text x="243.6" y="110" transform="rotate(-90 243.6 110)">2</text>
<text x="246.1" y="110" transform="rotate(-90 246.1 110)">8</text>
<text x="248.7" y="110" transform="rotate(-90 248.7 110)">7</text>
<text x="251.2" y="110" transform="rotate(-90 251.2 110)">4</text>
<text x="253.7" y="110" transform="rotate(-90 253.7 110)">6</text>
<text x="256.3" y="110" transform="rotate(-90 256.3 110)">5</text>
<text x="57.3" y="119.4">A8</text>
<text x="57.3" y="114.3">B2</text>
<text x="81.6" y="114.3">13</text>
<text x="95" y="118.9" transform="rotate(-90 95 118.9)">3</text>
<text x="107.5" y="114.3">7</text>
<text x="202.9" y="117.6" transform="rotate(-90 202.9 117.6)">3</text>
<text x="247.4" y="117.6" transform="rotate(-90 247.4 117.6)">3</text>
<text x="57.3" y="121.9">B8</text>
<text x="37.8" y="128.3" transform="rotate(-90 37.8 128.3)">S1</text>
<text x="45.5" y="128.4" transform="rotate(-90 45.5 128.4)">A1</text>
<text x="85.9" y="143.5">1</text>
<text x="95" y="140.4" transform="rotate(-90 95 140.4)">9</text>
<text x="103.6" y="143.5">7</text>
<text x="85.9" y="146">2</text>
<text x="103.6" y="146">6</text>
<text x="85.4" y="153.7">10</text>
<text x="85.9" y="151.1">8</text>
<text x="103.6" y="153.7">4</text>
<text x="103.6" y="151.1">5</text>
<text x="95" y="158.2" transform="rotate(-90 95 158.2)">3</text>
</g>
<g font-size="1.8" fill="#725600">
<text x="204.2" y="47.9">I2C_SDA</text>
<text x="132.1" y="51.7">~{FAULT}</text>
<text x="188.3" y="51.7">EN_SNK</text>
<text x="204.4" y="50.4">I2C_SCL</text>
<text x="132" y="54.2">~{ALERT}</text>
<text x="134.4" y="58">I2C_SDA</text>
<text x="188.3" y="59.3">EN_VCC</text>
<text x="188.3" y="54.2">EN_SRC</text>
<text x="134.6" y="60.6">I2C_SCL</text>
<text x="119.8" y="74.5">USB_D+</text>
<text x="119.8" y="79.6">USB_D-</text>
<text x="173.1" y="141.9">DP_AUX+</text>
<text x="173.1" y="149.5">DP_AUX-</text>
</g>
<g font-size="1.8" fill="#0f0f0f">
<text x="103.6" y="53.3">1 USB_~{CONN}</text>
<text x="86.4" y="59.4">USB_LINK</text>
<text x="186.7" y="56.9">USB_~{FLIP}</text>
<text x="186.7" y="65.7">CC1</text>
<text x="186.7" y="61.9">USB_~{CONN}</text>
<text x="62.2" y="70.8">CC2</text>
<text x="62.2" y="68.3">CC1</text>
<text x="186.7" y="68.3">CC2</text>
<text x="240.8" y="76.4" transform="rotate(-90 240.8 76.4)">CC1</text>
<text x="245.8" y="76.4" transform="rotate(-90 245.8 76.4)">SBU2</text>
<text x="248.4" y="76.4" transform="rotate(-90 248.4 76.4)">SBU1</text>
<text x="250.9" y="76.4" transform="rotate(-90 250.9 76.4)">D+</text>
<text x="253.5" y="76.4" transform="rotate(-90 253.5 76.4)">CC2</text>
<text x="66" y="81">D+</text>
<text x="62.2" y="88.6">RX1-</text>
<text x="62.2" y="91.1">RX1+</text>
<text x="62.2" y="96.2">TX1-</text>
<text x="62.2" y="98.8">TX1+</text>
<text x="111.8" y="100">RX-</text>
<text x="145.7" y="100">ML0-</text>
<text x="62.2" y="106.4">RX2+</text>
<text x="62.2" y="103.8">RX2-</text>
<text x="111.8" y="107.7">TX+</text>
<text x="111.8" y="105.1">TX-</text>
<text x="111.8" y="102.6">RX+</text>
<text x="145.3" y="105.1">ML0+</text>
<text x="145.3" y="107.7">ML1+</text>
<text x="145.7" y="102.6">ML1-</text>
<text x="238.2" y="105.7" transform="rotate(-90 238.2 105.7)">TX1-</text>
<text x="240.8" y="105.7" transform="rotate(-90 240.8 105.7)">TX1+</text>
<text x="243.3" y="105.7" transform="rotate(-90 243.3 105.7)">TX2-</text>
<text x="245.8" y="105.7" transform="rotate(-90 245.8 105.7)">TX2+</text>
<text x="248.4" y="105.7" transform="rotate(-90 248.4 105.7)">RX1-</text>
<text x="250.9" y="105.7" transform="rotate(-90 250.9 105.7)">RX1+</text>
<text x="253.5" y="105.7" transform="rotate(-90 253.5 105.7)">RX2-</text>
<text x="256" y="105.7" transform="rotate(-90 256 105.7)">RX2+</text>
<text x="62.2" y="111.5">TX2-</text>
<text x="111.8" y="111.5">USB_~{FLIP}</text>
<text x="145.2" y="112.7">CLK+</text>
<text x="145.6" y="110.2">CLK-</text>
<text x="218.4" y="112.7">CLK-</text>
<text x="218.4" y="110.2">CLK+</text>
<text x="62.2" y="119.1">SBU1</text>
<text x="62.2" y="114">TX2+</text>
<text x="62.2" y="121.6">SBU2</text>
<text x="111.8" y="143.2">AUX+</text>
<text x="111.8" y="145.8">AUX-</text>
<text x="70.1" y="153.4">USB_~{FLIP}</text>
</g>
<g font-size="1.8" fill="#009600">
<text x="240.7" y="91.1">VESD05A6-HAF</text>
<text x="132.1" y="106.3">100nF</text>
</g>
<g font-size="1.4" fill="#006464">
<text x="97.9" y="144.3">HSD2+</text>
<text x="98.2" y="146.8">HSD2-</text>
<text x="97.9" y="151.9">HSD1+</text>
<text x="98.2" y="154.4">HSD1-</text>
</g>
</svg>
